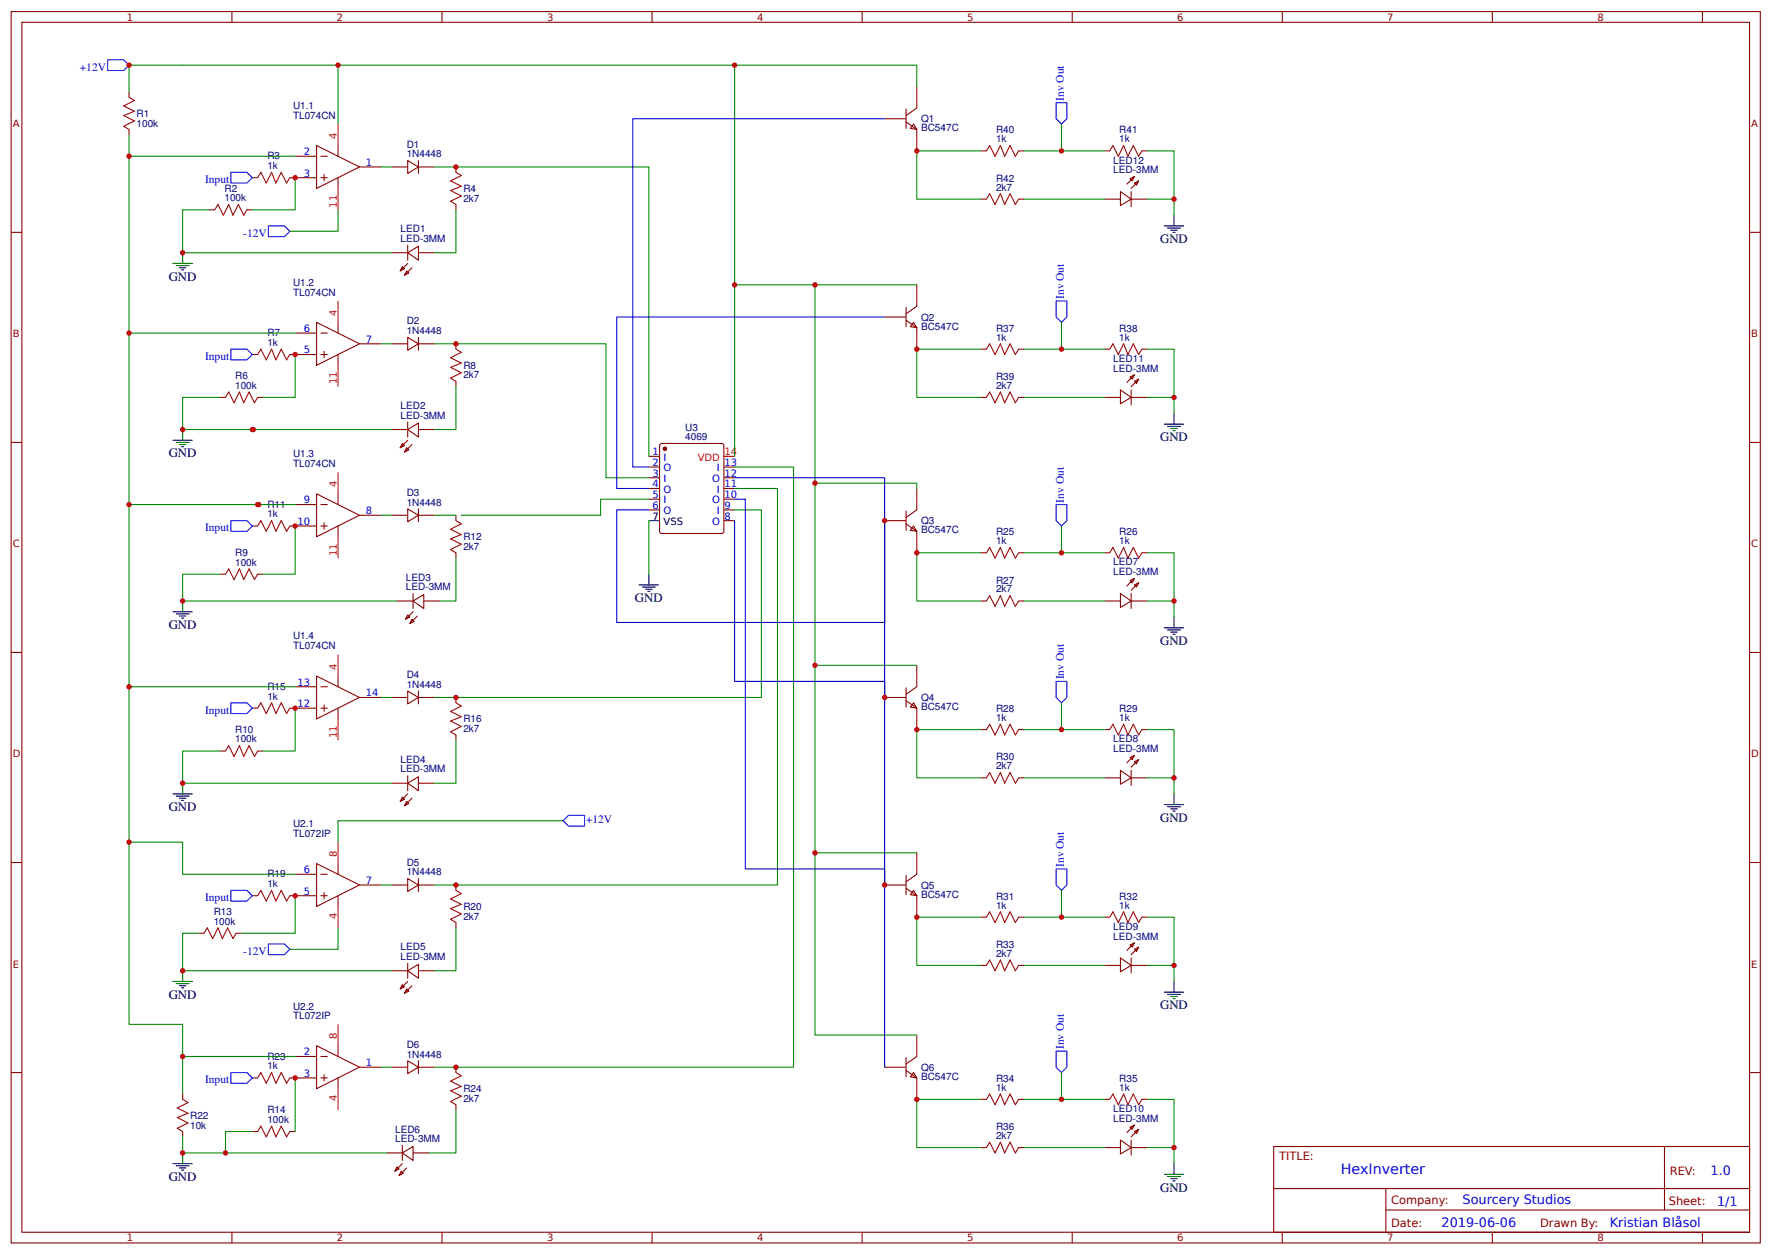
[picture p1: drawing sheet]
<svg xmlns="http://www.w3.org/2000/svg" width="437mm" height="310mm" viewBox="0 0 437 310" stroke-linecap="round" stroke-linejoin="round" font-family="sans-serif">
<g fill="none" stroke="#800" stroke-width=".26">
<path d="M2.8 2.9h431.8v304h-431.8zM5.4 5.5h426.5v298.7h-426.5zM57.3 2.9v2.6M109.1 2.9v2.6M161 2.9v2.6M212.8 2.9v2.6M264.7 2.9v2.6M316.5 2.9v2.6M368.4 2.9v2.6M420.3 2.9v2.6M72.9 38.6h5.3M78.2 35.9l10.5 5.3-10.5 5.3z"/>
<path d="M79.2 38.6h1.6M83.4 35.9v2.7M100.6 39.6l2.7 1.6-2.7 1.6zM103.3 39.6v3.2M2.8 57.4h2.6M62.3 43.9h1.3M71.5 43.9h6.7M79.2 43.9h1.6M80 43.1v1.6M83.4 43.9v2.6M88.7 41.2h5.3M96.7 41.2h3.9"/>
<path d="M103.3 41.2h4M112.6 41.2v1.3M112.6 50.5v1.3M431.9 57.4h2.7M78.2 79.6l10.5 5.3-10.5 5.3zM83.4 79.6v2.6M96.7 62.4h3.9M99.3 65.8l.6 .6-1.1 .5zM100.4 66.9l.5 .5-1 .5zM100.6 62.4l2.7-1.6v3.4zM100.6 65l-1.8 1.9M100.6 60.5v3.7"/>
<path d="M101.7 66.1l-1.8 1.8M103.3 62.4h4M62.3 87.5h1.3M71.5 87.5h6.7M72.9 82.2h5.3M79.2 82.2h1.6M79.2 87.5h1.6M80 86.7v1.6M83.4 87.5v2.7M88.7 84.9h5.3M96.7 84.9h3.9M100.6 83.3l2.7 1.6-2.7 1.6z"/>
<path d="M103.3 84.9h4M103.3 83.3v3.2M112.6 84.9v1.3M112.6 94.1v1.4M2.8 109.2h2.6M96.7 106h3.9M99.3 109.5l.6 .5-1.1 .5zM100.4 110.5l.5 .6-1 .5zM100.6 106l2.7-1.5v3.4zM100.6 104.2v3.7M100.6 108.7l-1.8 1.8M101.7 109.7l-1.8 1.9"/>
<path d="M103.3 106h4M160.2 112.7h2.6M160.2 115.3h2.6M160.2 118h2.6M162.9 109.7l.5-.2h14.8l.4 .2 .1 21.5-.3 .4-15 .1-.5-.3zM178.7 115.3h2.6M178.7 118h2.6M431.9 109.2h2.7M62.3 129.9h1.3M71.5 129.9h6.7M72.9 124.6h5.3M78.2 121.9l10.5 5.3-10.5 5.3z"/>
<path d="M79.2 124.6h1.6M79.2 129.9h1.6M80 129.1v1.6M83.4 121.9v2.7M83.4 129.9v2.6M88.7 127.2h5.3M96.7 127.2h3.9M100.6 125.6l2.7 1.6-2.7 1.6zM103.3 127.2h4M103.3 125.6v3.2M112.6 127.2v1.3M112.6 136.5v1.3"/>
<path d="M160.2 120.6h2.6M160.2 123.2h2.6M160.2 125.9h2.6M178.7 120.6h2.6M178.7 123.2h2.6M178.7 125.9h2.6M178.7 128.5h2.6M98 148.4h4M100.6 151.8l.6 .5-1.1 .6zM101.7 152.9l.5 .5-1 .5zM102 148.4l2.6-1.6v3.4zM102 151l-1.9 1.9"/>
<path d="M102 146.5v3.7M103 152.1l-1.8 1.8M104.6 148.4h4M2.8 161.1h2.6M62.3 174.8h1.3M71.5 174.8h6.7M72.9 169.5h5.3M78.2 166.9l10.5 5.3-10.5 5.3zM79.2 169.5h1.6M79.2 174.8h1.6M80 174v1.6M83.4 166.9v2.6"/>
<path d="M83.4 174.8v2.7M88.7 172.2h5.3M96.7 172.2h3.9M100.6 170.6l2.7 1.6-2.7 1.6zM103.3 172.2h4M103.3 170.6v3.2M112.6 172.2v1.3M431.9 161.1h2.7M96.7 193.4h3.9M99.3 196.8l.6 .5-1.1 .6zM100.4 197.9l.5 .5-1 .5zM100.6 193.4l2.7-1.6v3.4z"/>
<path d="M100.6 191.5v3.7M100.6 196l-1.8 1.9M101.7 197.1l-1.8 1.8M103.3 193.4h4M112.6 181.5v1.3M2.8 212.9h2.6M72.9 215.8h5.3M78.2 213.2l10.5 5.3-10.5 5.3zM79.2 215.8h1.6M83.4 213.2v2.6M88.7 218.5h5.3M96.7 218.5h3.9"/>
<path d="M100.6 216.9l2.7 1.6-2.7 1.6zM103.3 216.9v3.2M103.3 218.5h4M112.6 218.5v1.3M431.9 212.9h2.7M62.3 221.1h1.3M71.5 221.1h6.7M79.2 221.1h1.6M80 220.3v1.6M83.4 221.1v2.7M96.7 239.7h3.9M100.6 239.7l2.7-1.6v3.4z"/>
<path d="M100.6 237.8v3.7M103.3 239.7h4M112.6 227.8v1.3M78.2 258.2l10.5 5.3-10.5 5.3zM83.4 258.2v2.6M99.3 243.1l.6 .5-1.1 .6zM100.4 244.2l.5 .5-1 .5zM100.6 242.3l-1.8 1.9M101.7 243.4l-1.8 1.8M2.8 264.8h2.6M45.1 270.1v1.3M45.1 279.3v1.4"/>
<path d="M62.3 266.1h1.3M71.5 266.1h6.7M72.9 260.8h5.3M79.2 260.8h1.6M79.2 266.1h1.6M80 265.3v1.6M83.4 266.1v2.7M88.7 263.5h5.3M96.7 263.5h3.9M100.6 261.9l2.7 1.6-2.7 1.6zM103.3 261.9v3.2M103.3 263.5h4"/>
<path d="M112.6 263.5v1.3M112.6 272.7v1.4M431.9 264.8h2.7M95.4 284.6h3.9M98 288.1l.5 .5-1 .5zM99.1 289.1l.5 .6-1.1 .5zM99.3 284.6l2.7-1.5v3.4zM99.3 287.3l-1.8 1.8M99.3 282.8v3.7M100.4 288.3l-1.9 1.9M102 284.6h3.9M314.4 283.1h117.5v21.1h-117.5z"/>
<path d="M314.5 293.4h117.3M342.1 298.7h89.7M342.1 293.4v10.6M410.9 283.1v15.6M57.3 304.2v2.7M109.1 304.2v2.7M161 304.2v2.7M212.8 304.2v2.7M264.7 304.2v2.7M316.5 304.2v2.7M368.4 304.2v2.7M420.3 304.2v2.7"/>
</g>
<g fill="none" stroke="#f00" stroke-width=".26">
<path d="M83.4 30.6v5.3M83.4 46.5v5.3M83.4 74.3v5.3M83.4 90.2v5.3M83.4 116.6v5.3M178.7 112.7h2.6M83.4 132.5v5.3M83.4 161.6v5.3M83.4 177.5v5.3M83.4 207.9v5.3M83.4 223.8v5.3M83.4 252.9v5.3"/>
<path d="M83.4 268.8v5.3"/>
</g>
<g fill="none" stroke="#a00000" stroke-width=".26">
<path d="M63.6 43.9l.8-1.4 1.3 2.7 1.3-2.7 1.1 2.7 1.3-2.7 1.3 2.7 .8-1.3M112.6 42.5l1.3 .8-2.7 1.4 2.7 1.3-2.7 1 2.7 1.4-2.7 1.3 1.4 .8M63.6 87.5l.8-1.3 1.3 2.6 1.3-2.6 1.1 2.6 1.3-2.6 1.3 2.6 .8-1.3M112.6 86.2l1.3 .8-2.7 1.3 2.7 1.3-2.7 1.1 2.7 1.3-2.7 1.3 1.4 .8M63.6 129.9l.8-1.4 1.3 2.7 1.3-2.7 1.1 2.7 1.3-2.7 1.3 2.7 .8-1.3M112.6 128.5l1.3 .8-2.7 1.4 2.7 1.3-2.7 1 2.7 1.4-2.7 1.3 1.4 .8M63.6 174.8l.8-1.3 1.3 2.7 1.3-2.7 1.1 2.7 1.3-2.7 1.3 2.7 .8-1.4M112.6 173.5l1.3 .8-2.7 1.3 2.7 1.4-2.7 1 2.7 1.3-2.7 1.4 1.4 .8M112.6 219.8l1.3 .8-2.7 1.3 2.7 1.4-2.7 1 2.7 1.3-2.7 1.4 1.4 .8M63.6 221.1l.8-1.3 1.3 2.7 1.3-2.7 1.1 2.7 1.3-2.7 1.3 2.7 .8-1.4M45.1 271.4l1.3 .8-2.6 1.3 2.6 1.3-2.6 1.1 2.6 1.3-2.6 1.4 1.3 .7M63.6 266.1l.8-1.3 1.3 2.6 1.3-2.6 1.1 2.6 1.3-2.6 1.3 2.6 .8-1.3"/>
<path d="M112.6 264.8l1.3 .8-2.7 1.3 2.7 1.3-2.7 1.1 2.7 1.3-2.7 1.3 1.4 .8"/>
</g>
<g fill="none" stroke="#080" stroke-width=".26">
<path d="M45.1 16.1h38.3v14.5M83.4 16.1h97.9v96.6M31.9 38.6h41M51.7 51.8h-6.6v10.6h51.6M83.4 51.8v5.3h-11.9M94 41.2h2.7M107.3 41.2h52.9v71.5M112.6 51.8v10.6h-5.3M31.9 82.2h41M94 84.9h2.7M107.3 84.9h42.3v33.1h10.6M112.6 95.5v10.5h-5.3"/>
<path d="M181.3 115.3h14.6v148.2h-88.6M94 127.2h2.7M107.3 127.2h5.3M112.6 137.8v10.6h-4M160.2 123.2h-11.9v4h-34.4M160.2 128.5v13.3M181.3 125.9h6.7v46.3h-80.7M181.3 120.6h10.6v97.9h-84.6M54.3 141.8h-9.2v6.6h52.9M31.9 169.5h41M94 172.2h2.7M54.3 185.4h-9.2v8h51.6"/>
<path d="M112.6 182.8v10.6h-5.3M31.9 207.9h13.2v7.9h27.8M94 218.5h2.7M139 202.6h-55.6v5.3M49.1 230.4h-4v9.3h51.6M83.4 229.1v5.3h-11.9M112.6 229.1v10.6h-5.3M45.1 252.9v7.9h27.8M45.1 260.8v9.3M94 263.5h2.7M112.6 274.1v10.5h-6.7M45.1 280.7v3.9h50.3"/>
</g>
<path d="M26.6 14.8h3.9l1.4 1.3-1.4 1.3h-3.9zM57 42.5h4l1.3 1.4-1.3 1.3h-4zM66.3 55.8h3.9l1.3 1.3-1.3 1.3h-3.9zM57 86.2h4l1.3 1.3-1.3 1.3h-4zM57 128.5h4l1.3 1.4-1.3 1.3h-4zM57 173.5h4l1.3 1.3-1.3 1.4h-4zM57 219.8h4l1.3 1.3-1.3 1.4h-4zM66.3 233h3.9l1.3 1.4-1.3 1.3h-3.9zM57 264.8h4l1.3 1.3-1.3 1.3h-4z" fill="none" stroke="#00f" stroke-width=".26"/>
<g fill="none" stroke="#000" stroke-width=".26">
<path d="M42.7 65h4.8M43.5 65.6h3.2M44.3 66.1h1.6M44.8 66.6h.5M45.1 62.4v2.6M42.7 108.7h4.8M43.5 109.2h3.2M44.3 109.7h1.6M44.8 110.3h.5M45.1 106v2.7M160.2 128.5h2.6M42.7 151h4.8"/>
<path d="M43.5 151.6h3.2M44.3 152.1h1.6M44.8 152.6h.5M45.1 148.4v2.6M157.8 144.4h4.8M158.6 144.9h3.2M159.4 145.5h1.6M159.9 146h.5M160.2 141.8v2.6M42.7 196h4.8M43.5 196.5h3.2M44.3 197.1h1.6"/>
<path d="M44.8 197.6h.5M45.1 193.4v2.6M45.1 239.7v2.6M42.7 242.3h4.8M43.5 242.8h3.2M44.3 243.4h1.6M44.8 243.9h.5M42.7 287.3h4.8M43.5 287.8h3.2M44.3 288.3h1.6M44.8 288.9h.5M45.1 284.6v2.7"/>
</g>
<circle cx="164.1" cy="110.8" r=".4" fill="#800" stroke="#800" stroke-width=".26"/>
<path d="M225.5 30.6l.8 1.4-1.6-.3z" fill="#fefefe" stroke="#800" stroke-width=".26"/>
<path d="M218.4 29.3h5.3M223.7 30.1l2.6 1.9v5.3M223.7 26.9v4.8M226.3 21.4v5.3l-2.6 1.8" fill="none" stroke="#800" stroke-width=".26"/>
<path d="M225.5 79.6l.8 1.3-1.6-.3z" fill="#fefefe" stroke="#800" stroke-width=".26"/>
<path d="M218.4 78.3h5.3M223.7 79.1l2.6 1.8v5.3M223.7 75.9v4.7M226.3 70.3v5.3l-2.6 1.9" fill="none" stroke="#800" stroke-width=".26"/>
<path d="M225.5 129.9l.8 1.3-1.6-.3z" fill="#fefefe" stroke="#800" stroke-width=".26"/>
<path d="M218.4 128.5h5.3M223.7 129.3l2.6 1.9v5.3M223.7 126.2v4.7M226.3 120.6v5.3l-2.6 1.8" fill="none" stroke="#800" stroke-width=".26"/>
<path d="M225.5 173.5l.8 1.3-1.6-.2z" fill="#fefefe" stroke="#800" stroke-width=".26"/>
<path d="M218.4 172.2h5.3M223.7 173l2.6 1.8v5.3M223.7 169.8v4.8M226.3 164.3v5.2l-2.6 1.9" fill="none" stroke="#800" stroke-width=".26"/>
<path d="M225.5 219.8l.8 1.3-1.6-.2z" fill="#fefefe" stroke="#800" stroke-width=".26"/>
<path d="M218.4 218.5h5.3M223.7 219.3l2.6 1.8v5.3M223.7 216.1v4.8M226.3 210.6v5.2l-2.6 1.9" fill="none" stroke="#800" stroke-width=".26"/>
<path d="M225.5 264.8l.8 1.3-1.6-.2z" fill="#fefefe" stroke="#800" stroke-width=".26"/>
<g fill="none" stroke="#800" stroke-width=".26">
<path d="M31.9 22.7v1.3M31.9 32v1.3M242.2 37.3h1.3M251.5 37.3h1.3M272.6 37.3h1.3M281.9 37.3h1.3M51.7 51.8h1.3M61 51.8h1.3M242.2 49.2h1.3M251.5 49.2h1.3M272.6 49.2h4M276.6 47.3l2.6 1.9-2.6 1.5z"/>
<path d="M279 44.1l1-.5-.5 1.1zM279.2 47.3v3.7M279.2 49.2h4M280 45.2l1.1-.5-.5 1zM280 43.6l-1.8 1.9M281.1 44.7l-1.9 1.8M54.3 98.1h1.4M63.6 98.1h1.3M242.2 86.2h1.3M242.2 98.1h1.3M251.5 86.2h1.3M251.5 98.1h1.3"/>
<path d="M272.6 86.2h1.3M272.6 98.1h4M276.6 96.3l2.6 1.8-2.6 1.6zM279 93.1l1-.5-.5 1zM279.2 96.3v3.7M279.2 98.1h4M280 94.1l1.1-.5-.5 1.1zM280 92.6l-1.8 1.8M281.1 93.6l-1.9 1.9M281.9 86.2h1.3M242.2 136.5h1.3M251.5 136.5h1.3"/>
<path d="M272.6 136.5h1.3M281.9 136.5h1.3M54.3 141.8h1.4M63.6 141.8h1.3M242.2 148.4h1.3M251.5 148.4h1.3M272.6 148.4h4M276.6 146.5l2.6 1.9-2.6 1.6zM279 143.4l1-.6-.5 1.1zM279.2 148.4h4M279.2 146.5v3.7M280 144.4l1.1-.5-.5 1z"/>
<path d="M280 142.8l-1.8 1.9M281.1 143.9l-1.9 1.8M54.3 185.4h1.4M63.6 185.4h1.3M242.2 180.1h1.3M242.2 192h1.3M251.5 180.1h1.3M251.5 192h1.3M272.6 180.1h1.3M272.6 192h4M276.6 190.2l2.6 1.8-2.6 1.6zM279 187l1-.5-.5 1z"/>
<path d="M279.2 190.2v3.7M279.2 192h4M280 188.1l1.1-.6-.5 1.1zM280 186.5l-1.8 1.8M281.1 187.5l-1.9 1.9M281.9 180.1h1.3M49.1 230.4h1.3M58.3 230.4h1.3M242.2 226.4h1.3M242.2 238.3h1.3M251.5 226.4h1.3M251.5 238.3h1.3"/>
<path d="M272.6 226.4h1.3M272.6 238.3h4M276.6 236.5l2.6 1.8-2.6 1.6zM279 233.3l1-.5-.5 1zM279.2 236.5v3.7M279.2 238.3h4M280 234.4l1.1-.6-.5 1.1zM280 232.8l-1.8 1.8M281.1 233.8l-1.9 1.9M281.9 226.4h1.3M226.3 255.5v5.3l-2.6 1.9M62.3 279.3h1.3"/>
<path d="M71.5 279.3h1.4M218.4 263.5h5.3M223.7 264.3l2.6 1.8v5.3M223.7 261.1v4.8M242.2 271.4h1.3M251.5 271.4h1.3M272.6 271.4h1.3M279 278.3l1-.5-.5 1zM280 279.3l1.1-.5-.5 1.1zM280 277.8l-1.8 1.8M281.1 278.8l-1.9 1.9M281.9 271.4h1.3"/>
<path d="M242.2 283.3h1.3M251.5 283.3h1.3M272.6 283.3h4M276.6 281.5l2.6 1.8-2.6 1.6zM279.2 281.5v3.7M279.2 283.3h4"/>
</g>
<g fill="none" stroke="#080" stroke-width=".26">
<path d="M45.1 16.1h-13.2v6.6M181.3 16.1h45v5.3M31.9 33.3v219.6h13.2M242.2 37.3h-15.9v11.9h15.9M252.8 37.3h19.8M262 30.6v6.7M283.2 37.3h6.6v11.9M72.9 43.9v7.9h-10.6M252.8 49.2h19.8M283.2 49.2h6.6v3.9M181.3 70.3h45M201.2 70.3v49h25.1v1.3"/>
<path d="M262 79.6v6.6M54.3 98.1h-9.2v7.9h17.4M72.9 87.5v10.6h-8M242.2 86.2h-15.9v11.9h15.9M252.8 86.2h19.8M252.8 98.1h19.8M283.2 98.1h6.6v4M283.2 86.2h6.6v11.9M62.3 106h34.4M201.2 119.3v45h25.1M31.9 124.6h41M72.9 129.9v11.9h-8"/>
<path d="M242.2 136.5h-15.9v11.9h15.9M252.8 136.5h19.8M262 129.9v6.6M283.2 136.5h6.6v11.9M252.8 148.4h19.8M283.2 148.4h6.6v3.9M72.9 174.8v10.6h-8M201.2 164.3v46.3h25.1M262 173.5v6.6M242.2 180.1h-15.9v11.9h15.9M252.8 180.1h19.8M252.8 192h19.8"/>
<path d="M283.2 192h6.6v4M283.2 180.1h6.6v11.9M201.2 210.6v44.9h25.1M262 219.8v6.6M72.9 221.1v9.3h-13.3M242.2 226.4h-15.9v11.9h15.9M252.8 226.4h19.8M252.8 238.3h19.8M283.2 238.3h6.6v4M283.2 226.4h6.6v11.9M62.3 279.3h-6.6v5.3M72.9 266.1v13.2"/>
<path d="M242.2 271.4h-15.9v11.9h15.9M252.8 271.4h19.8M262 264.8v6.6M283.2 271.4h6.6v11.9M252.8 283.3h19.8M283.2 283.3h6.6v4"/>
</g>
<g fill="none" stroke="#a00000" stroke-width=".26">
<path d="M31.9 24l1.3 .8-2.7 1.3 2.7 1.4-2.7 1 2.7 1.3-2.7 1.4 1.4 .8M243.5 37.3l.8-1.4 1.3 2.7 1.4-2.7 1 2.7 1.3-2.7 1.4 2.7 .8-1.3M273.9 37.3l.8-1.4 1.4 2.7 1.3-2.7 1 2.7 1.4-2.7 1.3 2.7 .8-1.3M53 51.8l.8-1.3 1.3 2.6 1.4-2.6 1 2.6 1.3-2.6 1.4 2.6 .8-1.3M243.5 49.2l.8-1.4 1.3 2.7 1.4-2.7 1 2.7 1.3-2.7 1.4 2.7 .8-1.3M55.7 98.1l.8-1.3 1.3 2.6 1.3-2.6 1.1 2.6 1.3-2.6 1.3 2.6 .8-1.3M243.5 86.2l.8-1.3 1.3 2.6 1.4-2.6 1 2.6 1.3-2.6 1.4 2.6 .8-1.3M243.5 98.1l.8-1.3 1.3 2.6 1.4-2.6 1 2.6 1.3-2.6 1.4 2.6 .8-1.3M273.9 86.2l.8-1.3 1.4 2.6 1.3-2.6 1 2.6 1.4-2.6 1.3 2.6 .8-1.3M243.5 136.5l.8-1.4 1.3 2.7 1.4-2.7 1 2.7 1.3-2.7 1.4 2.7 .8-1.3M273.9 136.5l.8-1.4 1.4 2.7 1.3-2.7 1 2.7 1.4-2.7 1.3 2.7 .8-1.3M55.7 141.8l.8-1.4 1.3 2.7 1.3-2.7 1.1 2.7 1.3-2.7 1.3 2.7 .8-1.3"/>
<path d="M243.5 148.4l.8-1.3 1.3 2.6 1.4-2.6 1 2.6 1.3-2.6 1.4 2.6 .8-1.3M55.7 185.4l.8-1.3 1.3 2.6 1.3-2.6 1.1 2.6 1.3-2.6 1.3 2.6 .8-1.3M243.5 180.1l.8-1.3 1.3 2.7 1.4-2.7 1 2.7 1.3-2.7 1.4 2.7 .8-1.4M243.5 192l.8-1.3 1.3 2.7 1.4-2.7 1 2.7 1.3-2.7 1.4 2.7 .8-1.4M273.9 180.1l.8-1.3 1.4 2.7 1.3-2.7 1 2.7 1.4-2.7 1.3 2.7 .8-1.4M50.4 230.4l.8-1.3 1.3 2.6 1.3-2.6 1.1 2.6 1.3-2.6 1.3 2.6 .8-1.3M243.5 226.4l.8-1.3 1.3 2.7 1.4-2.7 1 2.7 1.3-2.7 1.4 2.7 .8-1.4M243.5 238.3l.8-1.3 1.3 2.7 1.4-2.7 1 2.7 1.3-2.7 1.4 2.7 .8-1.4M273.9 226.4l.8-1.3 1.4 2.7 1.3-2.7 1 2.7 1.4-2.7 1.3 2.7 .8-1.4M63.6 279.3l.8-1.3 1.3 2.7 1.3-2.7 1.1 2.7 1.3-2.7 1.3 2.7 .8-1.4M243.5 271.4l.8-1.3 1.3 2.6 1.4-2.6 1 2.6 1.3-2.6 1.4 2.6 .8-1.3M273.9 271.4l.8-1.3 1.4 2.6 1.3-2.6 1 2.6 1.4-2.6 1.3 2.6 .8-1.3"/>
<path d="M243.5 283.3l.8-1.3 1.3 2.6 1.4-2.6 1 2.6 1.3-2.6 1.4 2.6 .8-1.3"/>
</g>
<g fill="none" stroke="#000" stroke-width=".26">
<path d="M287.4 55.8h4.8M288.2 56.3h3.2M289 56.8h1.6M289.6 57.4h.5M289.8 53.1v2.7M287.4 104.7h4.8M288.2 105.3h3.2M289 105.8h1.6M289.6 106.3h.5M289.8 102.1v2.6M287.4 155h4.8M288.2 155.5h3.2"/>
<path d="M289 156.1h1.6M289.6 156.6h.5M289.8 152.3v2.7M287.4 198.6h4.8M288.2 199.2h3.2M289 199.7h1.6M289.8 196v2.6M289.6 200.2h.5M287.4 245h4.8M288.2 245.5h3.2M289 246h1.6M289.6 246.5h.5"/>
<path d="M289.8 242.3v2.7M287.4 289.9h4.8M288.2 290.5h3.2M289 291h1.6M289.6 291.5h.5M289.8 287.3v2.6"/>
</g>
<path d="M260.7 25.3h2.7v4l-1.4 1.3-1.3-1.3zM260.7 74.3h2.7v4l-1.4 1.3-1.3-1.3zM260.7 124.6h2.7v3.9l-1.4 1.4-1.3-1.4zM260.7 168.2h2.7v4l-1.4 1.3-1.3-1.3zM139 202.6l1.3-1.3h4v2.6h-4zM260.7 214.5h2.7v4l-1.4 1.3-1.3-1.3zM260.7 259.5h2.7v4l-1.4 1.3-1.3-1.3z" fill="none" stroke="#00f" stroke-width=".26"/>
<path d="M218.4 29.3h-62.2v86h4M218.4 78.3h-66.2v42.3h8M181.3 118h37.1v145.5M160.2 125.9h-8v27.8h66.2v-25.2M181.3 128.5v39.7h37.1v4M181.3 123.2h2.7v91.3h34.4v4" fill="none" stroke="#00c" stroke-width=".26"/>
<g fill="#c00">
<circle cx="72.9" cy="266.1" r=".66"/>
<circle cx="45.1" cy="239.7" r=".66"/>
<circle cx="72.9" cy="174.8" r=".66"/>
<circle cx="72.9" cy="129.9" r=".66"/>
<circle cx="45.1" cy="106" r=".66"/>
<circle cx="45.1" cy="62.4" r=".66"/>
<circle cx="262" cy="271.4" r=".66"/>
<circle cx="289.8" cy="283.3" r=".66"/>
<circle cx="226.3" cy="271.4" r=".66"/>
<circle cx="226.3" cy="226.4" r=".66"/>
<circle cx="262" cy="180.1" r=".66"/>
<circle cx="289.8" cy="192" r=".66"/>
<circle cx="226.3" cy="180.1" r=".66"/>
<circle cx="226.3" cy="136.5" r=".66"/>
<circle cx="201.2" cy="164.3" r=".66"/>
<circle cx="201.2" cy="70.3" r=".66"/>
<circle cx="181.3" cy="16.1" r=".66"/>
<circle cx="83.4" cy="16.1" r=".66"/>
<circle cx="112.6" cy="84.9" r=".66"/>
<circle cx="31.9" cy="207.9" r=".66"/>
<circle cx="31.9" cy="16.1" r=".66"/>
<circle cx="45.1" cy="284.6" r=".66"/>
<circle cx="45.1" cy="260.8" r=".66"/>
<circle cx="112.6" cy="41.2" r=".66"/>
<circle cx="112.6" cy="172.2" r=".66"/>
<circle cx="112.6" cy="218.5" r=".66"/>
<circle cx="112.6" cy="263.5" r=".66"/>
<circle cx="181.3" cy="70.3" r=".66"/>
<circle cx="201.2" cy="119.3" r=".66"/>
<circle cx="201.2" cy="210.6" r=".66"/>
<circle cx="289.8" cy="148.4" r=".66"/>
<circle cx="262" cy="136.5" r=".66"/>
<circle cx="289.8" cy="238.3" r=".66"/>
<circle cx="262" cy="226.4" r=".66"/>
<circle cx="226.3" cy="86.2" r=".66"/>
<circle cx="289.8" cy="98.1" r=".66"/>
<circle cx="262" cy="86.2" r=".66"/>
<circle cx="226.3" cy="37.3" r=".66"/>
<circle cx="289.8" cy="49.2" r=".66"/>
<circle cx="262" cy="37.3" r=".66"/>
<circle cx="218.4" cy="218.5" r=".66"/>
<circle cx="218.4" cy="172.2" r=".66"/>
<circle cx="218.4" cy="128.5" r=".66"/>
<circle cx="31.9" cy="38.6" r=".66"/>
<circle cx="31.9" cy="169.5" r=".66"/>
<circle cx="31.9" cy="124.6" r=".66"/>
<circle cx="31.9" cy="82.2" r=".66"/>
<circle cx="72.9" cy="43.9" r=".66"/>
<circle cx="63.9" cy="124.6" r=".66"/>
<circle cx="63.6" cy="124.6" r=".66"/>
<circle cx="62.5" cy="106" r=".66"/>
<circle cx="62.3" cy="106" r=".66"/>
<circle cx="72.9" cy="87.5" r=".66"/>
<circle cx="45.1" cy="148.4" r=".66"/>
<circle cx="45.1" cy="193.4" r=".66"/>
<circle cx="72.9" cy="221.1" r=".66"/>
<circle cx="55.7" cy="284.6" r=".66"/>
</g>
<text font-size="3.5" fill="#00f" x="331" y="289.8">HexInverter</text>
<g font-size="3.2">
<text x="286.4" y="60">GND</text>
<text x="41.6" y="69.3">GND</text>
<text x="41.6" y="112.9">GND</text>
<text x="286.4" y="109">GND</text>
<text x="156.7" y="148.6">GND</text>
<text x="41.6" y="155.3">GND</text>
<text x="286.4" y="159.2">GND</text>
<text x="41.6" y="200.2">GND</text>
<text x="286.4" y="202.9">GND</text>
<text x="41.6" y="246.5">GND</text>
<text x="286.4" y="249.2">GND</text>
<text x="41.6" y="291.5">GND</text>
<text x="286.4" y="294.2">GND</text>
</g>
<g font-size="3.2" fill="#00f">
<text x="422.3" y="290">1.0</text>
<text x="361.1" y="297.2">Sourcery Studios</text>
<text x="423.9" y="297.7">1/1</text>
<text x="355.9" y="303">2019-06-06</text>
<text x="397.4" y="303">Kristian Blåsol</text>
</g>
<g font-size="2.8" fill="#00f">
<text x="19.7" y="17.4">+12V</text>
<text x="262.6" y="24.9" transform="rotate(-90 262.6 24.9)">Inv Out</text>
<text x="50.6" y="45.2">Input</text>
<text x="60.1" y="58.4">-12V</text>
<text x="262.6" y="73.8" transform="rotate(-90 262.6 73.8)">Inv Out</text>
<text x="50.6" y="88.8">Input</text>
<text x="262.6" y="124.1" transform="rotate(-90 262.6 124.1)">Inv Out</text>
<text x="50.6" y="131.2">Input</text>
<text x="262.6" y="167.7" transform="rotate(-90 262.6 167.7)">Inv Out</text>
<text x="50.6" y="176.2">Input</text>
<text x="144.7" y="203.3">+12V</text>
<text x="262.6" y="214" transform="rotate(-90 262.6 214)">Inv Out</text>
<text x="50.6" y="222.5">Input</text>
<text x="60.1" y="235.7">-12V</text>
<text x="262.6" y="259" transform="rotate(-90 262.6 259)">Inv Out</text>
<text x="50.6" y="267.4">Input</text>
</g>
<g font-size="2.8" fill="#800">
<text x="315.8" y="286.5">TITLE:</text>
<text x="412.2" y="290">REV:</text>
<text x="343.4" y="297.1">Company:</text>
<text x="412" y="297.6">Sheet:</text>
<text x="343.4" y="302.9">Date:</text>
<text x="380.2" y="303">Drawn By:</text>
</g>
<g font-size="2.5" fill="#800">
<text x="31.3" y="5.1">1</text>
<text x="83.2" y="5.1">2</text>
<text x="135" y="5.1">3</text>
<text x="186.9" y="5.1">4</text>
<text x="238.8" y="5.1">5</text>
<text x="290.6" y="5.1">6</text>
<text x="342.5" y="5.1">7</text>
<text x="394.3" y="5.1">8</text>
<text x="3.1" y="31.4">A</text>
<text x="432.3" y="31.4">A</text>
<text x="3.1" y="83.3">B</text>
<text x="432.3" y="83.3">B</text>
<text x="3.1" y="135.1">C</text>
<text x="432.3" y="135.1">C</text>
<text x="3.1" y="187">D</text>
<text x="432.3" y="187">D</text>
<text x="3.1" y="238.9">E</text>
<text x="432.3" y="238.9">E</text>
<text x="31.3" y="306.5">1</text>
<text x="83.2" y="306.5">2</text>
<text x="135" y="306.5">3</text>
<text x="186.9" y="306.5">4</text>
<text x="238.8" y="306.5">5</text>
<text x="290.6" y="306.5">6</text>
<text x="342.5" y="306.5">7</text>
<text x="394.3" y="306.5">8</text>
</g>
<g font-size="2.5" fill="#000080">
<text x="33.7" y="28.8">R1</text>
<text x="72.3" y="29.3">TL074CN</text>
<text x="72.3" y="26.9">U1.1</text>
<text x="33.7" y="31.3">100k</text>
<text x="227.4" y="32.4">BC547C</text>
<text x="227.4" y="30.2">Q1</text>
<text x="245.9" y="35.1">1k</text>
<text x="245.9" y="32.9">R40</text>
<text x="276.3" y="35.1">1k</text>
<text x="276.3" y="32.9">R41</text>
<text x="66" y="41.8">1k</text>
<text x="66" y="39.3">R3</text>
<text x="100.4" y="36.4">D1</text>
<text x="100.4" y="38.8">1N4448</text>
<text x="274.8" y="40.4">LED12</text>
<text x="55.4" y="47.3">R2</text>
<text x="114.4" y="47.4">R4</text>
<text x="245.9" y="47">2k7</text>
<text x="245.9" y="44.8">R42</text>
<text x="274.8" y="42.8">LED-3MM</text>
<text x="55.4" y="49.7">100k</text>
<text x="114.4" y="49.8">2k7</text>
<text x="98.9" y="59.7">LED-3MM</text>
<text x="98.9" y="57.4">LED1</text>
<text x="72.3" y="70.6">U1.2</text>
<text x="72.3" y="73">TL074CN</text>
<text x="66" y="83">R7</text>
<text x="100.4" y="80.1">D2</text>
<text x="100.4" y="82.5">1N4448</text>
<text x="227.4" y="81.3">BC547C</text>
<text x="227.4" y="79.1">Q2</text>
<text x="245.9" y="81.9">R37</text>
<text x="276.3" y="81.9">R38</text>
<text x="66" y="85.4">1k</text>
<text x="245.9" y="84.1">1k</text>
<text x="274.8" y="89.3">LED11</text>
<text x="276.3" y="84.1">1k</text>
<text x="58.1" y="96">100k</text>
<text x="58.1" y="93.6">R6</text>
<text x="114.4" y="93.4">2k7</text>
<text x="114.4" y="91">R8</text>
<text x="245.9" y="96">2k7</text>
<text x="245.9" y="93.8">R39</text>
<text x="274.8" y="91.8">LED-3MM</text>
<text x="98.9" y="101">LED2</text>
<text x="98.9" y="103.4">LED-3MM</text>
<text x="169.2" y="106.5">U3</text>
<text x="72.3" y="112.9">U1.3</text>
<text x="169.2" y="108.7">4069</text>
<text x="72.3" y="115.3">TL074CN</text>
<text x="66" y="125.3">R11</text>
<text x="100.4" y="122.4">D3</text>
<text x="100.4" y="124.8">1N4448</text>
<text x="66" y="127.7">1k</text>
<text x="227.4" y="131.6">BC547C</text>
<text x="227.4" y="129.4">Q3</text>
<text x="58.1" y="137.3">R9</text>
<text x="114.4" y="135.8">2k7</text>
<text x="114.4" y="133.4">R12</text>
<text x="245.9" y="134.4">1k</text>
<text x="245.9" y="132.2">R25</text>
<text x="276.3" y="134.4">1k</text>
<text x="276.3" y="132.2">R26</text>
<text x="58.1" y="139.6">100k</text>
<text x="100.2" y="143.4">LED3</text>
<text x="274.8" y="139.6">LED7</text>
<text x="274.8" y="142">LED-3MM</text>
<text x="100.2" y="145.7">LED-3MM</text>
<text x="245.9" y="146.3">2k7</text>
<text x="245.9" y="144.1">R27</text>
<text x="72.3" y="160.3">TL074CN</text>
<text x="72.3" y="157.9">U1.4</text>
<text x="100.4" y="167.4">D4</text>
<text x="66" y="172.7">1k</text>
<text x="66" y="170.3">R15</text>
<text x="100.4" y="169.8">1N4448</text>
<text x="227.4" y="173.1">Q4</text>
<text x="114.4" y="178.3">R16</text>
<text x="227.4" y="175.3">BC547C</text>
<text x="245.9" y="178">1k</text>
<text x="245.9" y="175.8">R28</text>
<text x="276.3" y="178">1k</text>
<text x="276.3" y="175.8">R29</text>
<text x="58.1" y="183.3">100k</text>
<text x="58.1" y="180.9">R10</text>
<text x="114.4" y="180.7">2k7</text>
<text x="274.8" y="183.3">LED8</text>
<text x="274.8" y="185.7">LED-3MM</text>
<text x="98.9" y="190.7">LED-3MM</text>
<text x="98.9" y="188.3">LED4</text>
<text x="245.9" y="189.9">2k7</text>
<text x="245.9" y="187.7">R30</text>
<text x="72.3" y="206.6">TL072IP</text>
<text x="72.3" y="204.2">U2.1</text>
<text x="100.4" y="213.7">D5</text>
<text x="66" y="219">1k</text>
<text x="66" y="216.6">R19</text>
<text x="100.4" y="216.1">1N4448</text>
<text x="227.4" y="221.6">BC547C</text>
<text x="227.4" y="219.4">Q5</text>
<text x="52.8" y="225.9">R13</text>
<text x="114.4" y="227.1">2k7</text>
<text x="114.4" y="224.6">R20</text>
<text x="245.9" y="224.3">1k</text>
<text x="245.9" y="222.1">R31</text>
<text x="276.3" y="224.3">1k</text>
<text x="276.3" y="222.1">R32</text>
<text x="52.8" y="228.3">100k</text>
<text x="274.8" y="229.6">LED9</text>
<text x="274.8" y="232">LED-3MM</text>
<text x="98.9" y="237">LED-3MM</text>
<text x="98.9" y="234.6">LED5</text>
<text x="245.9" y="236.2">2k7</text>
<text x="245.9" y="234">R33</text>
<text x="72.3" y="251.6">TL072IP</text>
<text x="72.3" y="249.4">U2.2</text>
<text x="66" y="261.6">R23</text>
<text x="100.4" y="258.7">D6</text>
<text x="100.4" y="261.1">1N4448</text>
<text x="66" y="264">1k</text>
<text x="114.4" y="269.6">R24</text>
<text x="227.4" y="266.6">BC547C</text>
<text x="227.4" y="264.4">Q6</text>
<text x="245.9" y="269.3">1k</text>
<text x="245.9" y="267.1">R34</text>
<text x="276.3" y="269.3">1k</text>
<text x="276.3" y="267.1">R35</text>
<text x="66" y="274.8">R14</text>
<text x="114.4" y="272">2k7</text>
<text x="274.8" y="274.5">LED10</text>
<text x="46.9" y="278.6">10k</text>
<text x="46.9" y="276.2">R22</text>
<text x="66" y="277.2">100k</text>
<text x="97.6" y="282">LED-3MM</text>
<text x="97.6" y="279.6">LED6</text>
<text x="245.9" y="281.2">2k7</text>
<text x="245.9" y="279">R36</text>
<text x="274.8" y="277">LED-3MM</text>
</g>
<g font-size="2.5" fill="#f00">
<text x="83.2" y="34.3" transform="rotate(-90 83.2 34.3)">4</text>
<text x="83.2" y="51.2" transform="rotate(-90 83.2 51.2)">11</text>
<text x="83.2" y="78" transform="rotate(-90 83.2 78)">4</text>
<text x="83.2" y="94.9" transform="rotate(-90 83.2 94.9)">11</text>
<text x="172.2" y="113.7">VDD</text>
<text x="178.8" y="112.4">14</text>
<text x="83.2" y="120.3" transform="rotate(-90 83.2 120.3)">4</text>
<text x="83.2" y="137.2" transform="rotate(-90 83.2 137.2)">11</text>
<text x="83.2" y="165.3" transform="rotate(-90 83.2 165.3)">4</text>
<text x="83.2" y="182.2" transform="rotate(-90 83.2 182.2)">11</text>
<text x="83.2" y="211.6" transform="rotate(-90 83.2 211.6)">8</text>
<text x="83.2" y="226.9" transform="rotate(-90 83.2 226.9)">4</text>
<text x="83.2" y="256.6" transform="rotate(-90 83.2 256.6)">8</text>
<text x="83.2" y="271.9" transform="rotate(-90 83.2 271.9)">4</text>
</g>
<g font-size="2.5" fill="#00f">
<text x="75" y="38.3">2</text>
<text x="90.3" y="41">1</text>
<text x="75" y="43.6">3</text>
<text x="75" y="82">6</text>
<text x="75" y="87.3">5</text>
<text x="90.3" y="84.6">7</text>
<text x="161.1" y="112.4">1</text>
<text x="163.8" y="113.7">I</text>
<text x="161.1" y="115">2</text>
<text x="161.1" y="117.7">3</text>
<text x="163.8" y="116.4">O</text>
<text x="163.8" y="119">I</text>
<text x="175.8" y="119">O</text>
<text x="177" y="116.4">I</text>
<text x="178.8" y="115">13</text>
<text x="178.8" y="117.7">12</text>
<text x="75" y="124.3">9</text>
<text x="161.1" y="120.3">4</text>
<text x="161.1" y="123">5</text>
<text x="161.1" y="125.6">6</text>
<text x="163.8" y="121.7">O</text>
<text x="163.8" y="124.3">I</text>
<text x="175.8" y="124.3">O</text>
<text x="177" y="121.7">I</text>
<text x="178.8" y="125.6">9</text>
<text x="178.8" y="120.3">11</text>
<text x="178.8" y="123">10</text>
<text x="73.4" y="129.6">10</text>
<text x="90.3" y="126.9">8</text>
<text x="163.8" y="126.9">O</text>
<text x="175.8" y="129.6">O</text>
<text x="177" y="126.9">I</text>
<text x="178.8" y="128.3">8</text>
<text x="73.4" y="169.3">13</text>
<text x="90.3" y="171.9">14</text>
<text x="73.4" y="174.6">12</text>
<text x="75" y="215.6">6</text>
<text x="75" y="220.9">5</text>
<text x="90.3" y="218.2">7</text>
<text x="75" y="260.6">2</text>
<text x="90.3" y="263.2">1</text>
<text x="75" y="265.9">3</text>
</g>
<g font-size="2.5">
<text x="161.1" y="128.3">7</text>
<text x="163.8" y="129.6">VSS</text>
</g>
</svg>
